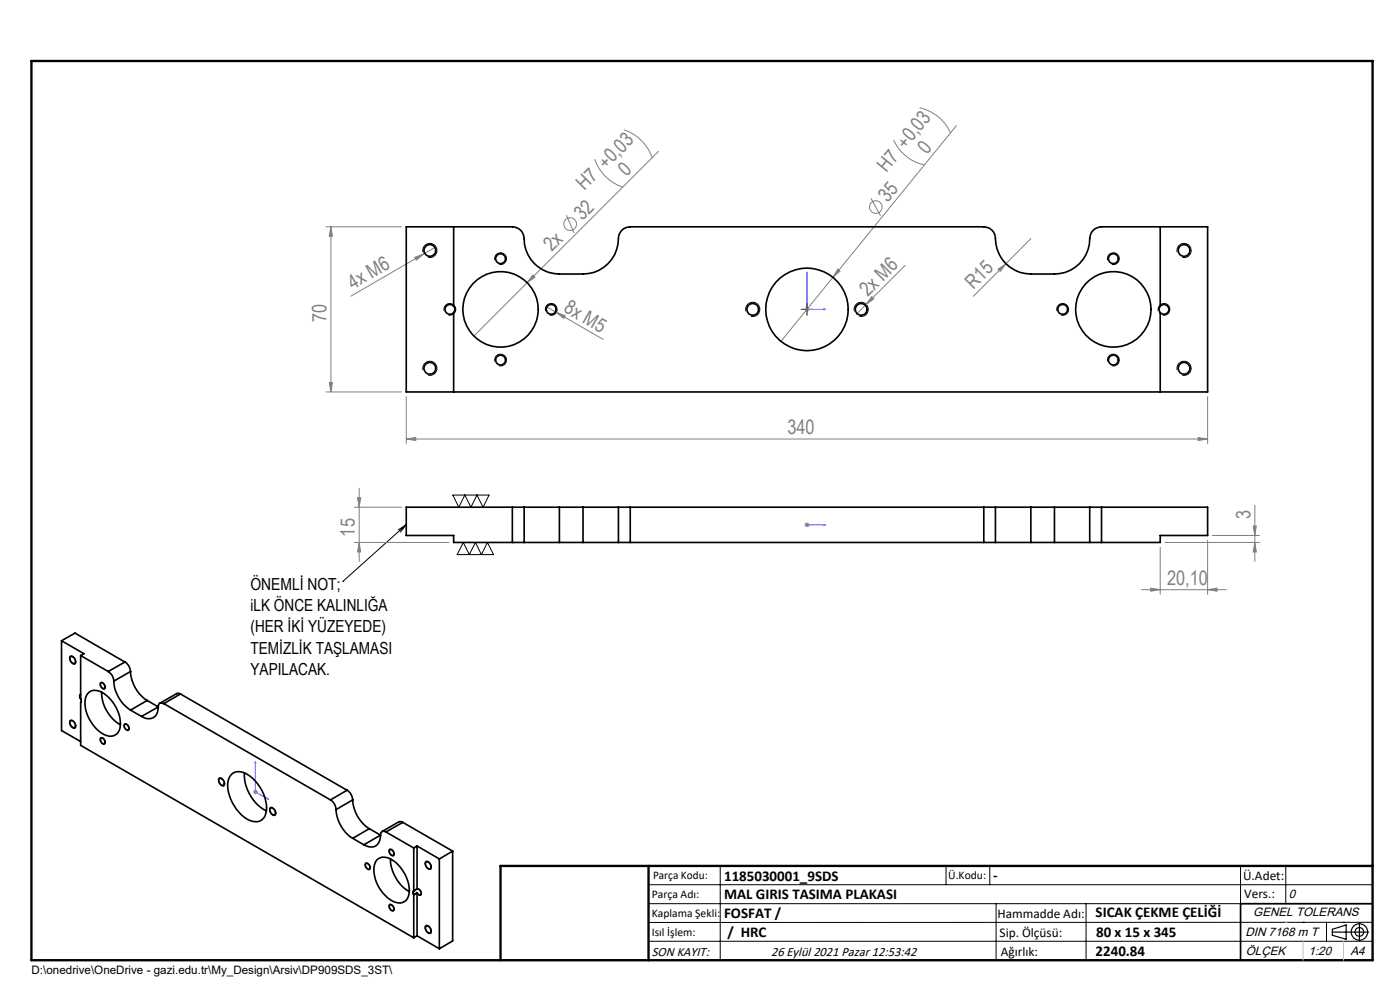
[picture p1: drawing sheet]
<svg xmlns="http://www.w3.org/2000/svg" width="297mm" height="210mm" viewBox="0 0 297 210" stroke-linecap="round" stroke-linejoin="round" font-family="sans-serif">
<g fill="none" stroke="#808080" stroke-width=".21">
<path d="M126.2 33.8a9.4 9.4 0 0 0 6 5.9M132.4 27.5a9.6 9.6 0 0 1 6 6M139.7 32.1l-39.2 39.2M189.5 29.7a9.6 9.6 0 0 0 6.6 5.3M195.1 22.9a9.6 9.6 0 0 1 6.6 5.3M202.9 26.7l-26.2 32.1M69.2 48.1h16M70.2 48.1l.3 2h-.7zM70.2 48.1v35M88 54.6l1.9-.7-1.6 1.3zM89.9 53.9l-15.5 8.9M92.5 52.4l-2.6 1.5"/>
<path d="M113 58.3l.5 .5-1.7 1.2zM120.2 45.6l1.6 3.8M176.7 58.8l-11 13.6M177.7 57.1l.5 .4-1.5 1.3zM184.8 42.1l2 3.6M192 56.3l-8.2 8.2M211.7 57.1l1.7-1.2-1.2 1.7zM213.4 55.9l-6.9 7M218.7 50.6l-5.3 5.3M115.9 65l2.1 1.2M118 66.2l1.9 .8-.3 .5zM118 66.2l10 5.8"/>
<path d="M170.7 65.6h1M170.9 65.3l.7 .7M171.2 65.1v1M171.6 65.3l-.7 .7M183.8 64.5l-2.2 2.2M184.9 62.9l.5 .5-1.6 1.1zM69.2 83.1h16M69.8 81.1h.7l-.3 2zM86.2 93.1l2-.3v.6zM86.2 84.1v10M86.2 93.1h170M254.2 92.8l2 .3-2 .3z"/>
<path d="M256.2 84.1v10M75.2 115.1h20M75.2 107.6h10M75.8 105.6h.7l-.3 2zM76.2 115.1l.3 2h-.7zM76.2 103.6v15.5M170.7 111.3h1M170.9 111l.7 .7M171.2 110.8v1M171.6 111l-.7 .7M246.1 116.1v10M247.2 115.1h20"/>
<path d="M256.2 114.6v11.5M257.2 113.6h10M265.9 111.6h.6l-.3 2zM266.2 115.1l.3 2h-.6zM266.2 107.2v11.9M242.1 125.1h18.1M244.1 124.8l2 .3-2 .3zM256.2 125.1l2-.3v.6zM53.7 168h1M53.8 167.6l.7 .7M54.2 167.5v1M54.5 167.6l-.7 .7"/>
<circle cx="121" cy="47.5" r="1.34"/>
<circle cx="185.8" cy="43.9" r="1.35"/>
</g>
<g fill="none" stroke="#000" stroke-width=".21">
<path d="M89.7 53.5a1.5 1.5 0 0 1 1.4-1.9 1.5 1.5 0 0 1 1.6 1.6 1.5 1.5 0 0 1-1.9 1.4M105 55.2a1.25 1.25 0 0 1 1.1-1.6 1.25 1.25 0 0 1 1.3 1.4 1.25 1.25 0 0 1-1.5 1.1M235 55.2a1.26 1.26 0 0 1 1.1-1.6 1.26 1.26 0 0 1 1.3 1.4 1.26 1.26 0 0 1-1.5 1.1M249.7 53.5a1.51 1.51 0 0 1 1.4-1.9 1.51 1.51 0 0 1 1.6 1.6 1.51 1.51 0 0 1-1.9 1.4M89.7 78.5a1.5 1.5 0 0 1 1.4-1.9 1.5 1.5 0 0 1 1.6 1.7 1.5 1.5 0 0 1-1.9 1.3M94.2 66a1.25 1.25 0 0 1 1.1-1.6 1.25 1.25 0 0 1 1.4 1.3 1.25 1.25 0 0 1-1.6 1.1M105 76.7a1.23 1.23 0 0 1 1.1-1.6 1.23 1.23 0 0 1 1.3 1.4 1.23 1.23 0 0 1-1.5 1.1M115.7 66a1.25 1.25 0 0 1 1.1-1.6 1.25 1.25 0 0 1 1.4 1.3 1.25 1.25 0 0 1-1.6 1.1M158.3 66a1.5 1.5 0 0 1 1.3-1.9 1.5 1.5 0 0 1 1.6 1.7 1.5 1.5 0 0 1-1.9 1.3M181.3 66a1.5 1.5 0 0 1 1.3-1.9 1.5 1.5 0 0 1 1.6 1.7 1.5 1.5 0 0 1-1.9 1.3M224.2 66a1.26 1.26 0 0 1 1.1-1.6 1.26 1.26 0 0 1 1.4 1.3 1.26 1.26 0 0 1-1.6 1.1M235 76.7a1.24 1.24 0 0 1 1.1-1.6 1.24 1.24 0 0 1 1.3 1.4 1.24 1.24 0 0 1-1.5 1.1"/>
<path d="M245.7 66a1.26 1.26 0 0 1 1.1-1.6 1.26 1.26 0 0 1 1.4 1.3 1.26 1.26 0 0 1-1.6 1.1M249.7 78.5a1.51 1.51 0 0 1 1.4-1.9 1.51 1.51 0 0 1 1.6 1.7 1.51 1.51 0 0 1-1.9 1.3M86.2 111.3l-13.5 12M86.2 111.3l-1.3 1.6M86.2 111.3l-1.7 1.1M96.1 105h7.7l-1.3 2.6-1.3-2.6-1.3 2.6-1.3-2.6-1.3 2.6zM98.3 115.1l1.3 2.5 1.3-2.5 1.2 2.5 1.3-2.5 1.3 2.5h-7.7zM14.9 139.2a1.17 1.17 0 0 1 1.1 1.7 1.15 1.15 0 0 1-1.1-1.7zM72.7 123.3h.1M14.9 152.8a1.17 1.17 0 0 1 1.1 1.7 1.15 1.15 0 0 1-1.1-1.7zM17.1 147.2h-.1a.82 .82 0 0 0 .2 1.2M17.1 148.1a.7 .7 0 0 1 0 1"/>
<path d="M21.2 144.9l.2-.2a.95 .95 0 0 1 .8 1.5 1.02 1.02 0 0 1-1-1.3zM21.4 156.4a.95 .95 0 0 1 .8 1.5 .97 .97 0 0 1-.8-1.5zM26.4 153.5a.95 .95 0 0 1 .9 1.5 .97 .97 0 0 1-.9-1.5zM46.5 165a1.17 1.17 0 0 1 1.1 1.7 1.15 1.15 0 0 1-1.1-1.7zM57.3 171.3a1.11 1.11 0 0 1 1.1 .5 1.11 1.11 0 0 1 0 1.2 1.13 1.13 0 0 1-1.1-1.7zM77.6 183a.95 .95 0 0 1 .8 1.5 .97 .97 0 0 1-.8-1.5zM82.5 180.3l.2-.2a.95 .95 0 0 1 .8 1.5h-.2l-.5-.3-.3-.5zM82.7 191.8a.97 .97 0 0 1 .8 1.4 .95 .95 0 0 1-.8-1.4zM87.6 189l.9-.6a1.01 1.01 0 0 1 .8 1.5 .71 .71 0 0 1-.8-.4l-.7 .4-.2-.5zM90.2 182.9l.1-.2a1.03 1.03 0 0 1 1.2 1.3l-.1 .4a1.18 1.18 0 0 1-1.2-1.5zM90.3 196.3a1.17 1.17 0 0 1 1.1 1.7 1.15 1.15 0 0 1-1.1-1.7zM137.6 187.7h153.6"/>
<path d="M137.6 191.7h153.6M137.6 199.7h153.6M152.8 183.7v20M200.7 183.7v4M210 183.7v4M211.3 191.7v12M230.4 191.7v12M263.2 183.7v20M272.8 183.7v8M276.4 195.6h.1M281.4 195.6v4.1M285 195.6h.1"/>
<path d="M291.2 195.6l-153.6 .1"/>
</g>
<g fill="none" stroke="#000" stroke-width=".25">
<path d="M282.6 197.7h7.8M282.6 197.1l3-.9v3l-3-.8zM288.4 195.8v3.8M106.2 203.7h185"/>
<circle cx="288.4" cy="197.7" r="1.74"/>
<circle cx="288.4" cy="197.7" r=".93"/>
</g>
<path d="M171.2 57.7v7.9h4M171.2 57.7l.1 .4h-.2zM174.7 65.5l.5 .1-.5 .1zM171.1 111.3h.2zM171.2 111.3h.1M171.2 111.3h4M175.2 111.3h-.5h.5M54.2 161.5l.1 .4-.2-.1zM54.2 161.5v6.5l2.8 1.6M56.7 169.4l.3 .2-.3-.1z" fill="none" stroke="#00f" stroke-width=".21"/>
<path d="M171.2 65.6v-1.2M171.2 65.6h-1.2M171.2 65.6v1.3M171.2 65.6h1.3" fill="none" stroke="#808000" stroke-width=".21" stroke-dasharray="15.2 1.3 1.3 1.3"/>
<path d="M169.9 65.6h2.5M171.2 64.4v2.5" fill="none" stroke="#808000" stroke-width=".21"/>
<path d="M291.2 191.7h-28v12" fill="none" stroke="#000" stroke-width=".35"/>
<path d="M6.7 12.9h284.5v190.8h-284.5zM137.6 183.7v20M291.2 183.7h-185v20" fill="none" stroke="#000" stroke-width=".5"/>
<path d="M276.4 199.7v4M285 199.7v4" fill="none" stroke="#c0c0c0" stroke-width=".21"/>
<path d="M272.8 195.6h.1" fill="none" stroke="#c0c0c0" stroke-width=".25"/>
<g fill="#00f">
<path d="M174.7 65.5l.5 .1-.5 .1zM171.2 57.7l.1 .4h-.2z"/>
<path d="M56.7 169.4l.3 .2-.3-.1zM54.2 161.5l.1 .4-.2-.1z"/>
<path d="M174.7 111.3h.5zM171.1 111.3h.2z"/>
</g>
<g fill="#808080">
<path d="M88 54.6l1.9-.7-1.6 1.3z"/>
<path d="M184.9 62.9l.5 .5-1.6 1.1z"/>
<path d="M211.7 57.1l1.7-1.2-1.2 1.7z"/>
<path d="M113 58.3l.5 .5-1.7 1.2z"/>
<path d="M177.7 57.1l.5 .4-1.5 1.3z"/>
<path d="M118 66.2l1.9 .8-.3 .5z"/>
<path d="M256.2 125.1l2-.3v.6zM244.1 124.8l2 .3-2 .3z"/>
<path d="M86.2 93.1l2-.3v.6zM254.2 92.8l2 .3-2 .3z"/>
<path d="M69.8 81.1h.7l-.3 2zM70.2 48.1l.3 2h-.7zM76.2 115.1l.3 2h-.7zM75.8 105.6h.7l-.3 2zM266.2 115.1l.3 2h-.6zM265.9 111.6h.6l-.3 2z"/>
</g>
<g fill="none" stroke="#000" stroke-width=".35">
<path d="M86.2 48.1h22.5a2.53 2.53 0 0 1 2.5 2.5 7.5 7.5 0 0 0 7.5 7.5h5a7.6 7.6 0 0 0 7.5-7.9 2.47 2.47 0 0 1 2.5-2.1h75a2.47 2.47 0 0 1 2.5 2.5 7.5 7.5 0 0 0 7.5 7.5h5a7.6 7.6 0 0 0 7.5-7.9 2.47 2.47 0 0 1 2.5-2.1h22.5v35h-170zM96.2 48.1v16.8M246.1 48.1v16.8M96.2 64.9a1.08 1.08 0 0 1 0 1.4M96.2 64.9a1.05 1.05 0 0 0-1.5 0 1.05 1.05 0 0 0 0 1.5 1.05 1.05 0 0 0 1.5-.1M96.2 66.3v16.8M246.1 64.9a1.08 1.08 0 0 0 0 1.4M246.1 64.9a1.06 1.06 0 0 1 1.6 0 1.06 1.06 0 0 1 0 1.5 1.06 1.06 0 0 1-1.6-.1M246.1 66.3v16.8M108.7 115.1h2.5M108.7 107.6h2.5M108.7 107.6h-22.5v6h10v1.5h12.5"/>
<path d="M108.7 107.6v7.5M111.2 115.1h7.5M111.2 107.6h7.5M111.2 107.6v7.5M118.7 115.1h5M118.7 107.6h5M118.7 107.6v7.5M123.7 115.1h7.5M123.7 107.6h7.5M123.7 107.6v7.5M131.2 115.1h2.5M131.2 107.6h2.5"/>
<path d="M131.2 107.6v7.5M133.7 115.1h75M133.7 107.6h75M133.7 107.6v7.5M208.7 115.1h2.5M208.7 107.6h2.5M208.7 107.6v7.5M211.2 115.1h7.5M211.2 107.6h7.5M211.2 107.6v7.5M218.7 115.1h5M218.7 107.6h5"/>
<path d="M218.7 107.6v7.5M223.7 115.1h7.5M223.7 107.6h7.5M223.7 107.6v7.5M231.2 115.1h2.5M231.2 107.6h2.5M231.2 107.6v7.5M233.7 107.6h22.5v6h-10.1v1.5h-12.4M233.7 107.6v7.5M13.1 135.9l2.8-1.6 10.6 6.1M13.1 135.9l4.7 2.8-.7 .4M13.1 135.9v19.1l4 2.3"/>
<path d="M15 139.3a.94 .94 0 0 1 .8 1.4 .94 .94 0 0 1-.8-1.4zM17.1 139.1v19l70.7 40.8M17.1 139.1l5.9 3.3M15 152.9a.97 .97 0 0 1 .8 1.4 .95 .95 0 0 1-.8-1.4zM17.1 147.3l-.2 .4 .2 .5M18.7 147.1a2.8 2.8 0 0 1 3.9 .5 7.8 7.8 0 0 1 2.8 7.1 2.16 2.16 0 0 1-3.3 1.1 7.8 7.8 0 0 1-3.9-7.9zM21.3 156.7a.69 .69 0 0 1 .9 .2 .69 .69 0 0 1-.1 .9l-.5-.2-.3-.5zM21.4 144.8a.81 .81 0 0 1 .7 1.2 .79 .79 0 0 1-.7-1.2zM21.6 146.8a8.1 8.1 0 0 0 3.9 6.9M23 142.4a2.46 2.46 0 0 1 1.1 2.1M24.1 144.5a7.9 7.9 0 0 0 3.6 6.1M26.4 153.7a.67 .67 0 0 1 .8 .3 .67 .67 0 0 1-.1 .9l-.6-.5z"/>
<path d="M26.5 140.4a2.48 2.48 0 0 1 1.2 2M26.5 140.4l-3.5 2M27.7 142.4a7.8 7.8 0 0 0 3.5 6.2M27.7 150.6l2.3 1.4M27.7 142.4l-3.6 2.1M31.2 148.6l-3.5 2M31.2 148.6l2.4 1.4M33.6 150a2.17 2.17 0 0 1-1.1 2.2 2.17 2.17 0 0 1-2.5-.2M33.6 150l-3.6 2M34.7 149.3a.71 .71 0 0 0-.8-.1 .71 .71 0 0 0-.3 .8M34.7 149.3l35.4 20.4M38.3 147.2l-.8-.1-3.6 2.1"/>
<path d="M38.3 147.2l35.3 20.4M38.3 147.2l-3.6 2.1M46.6 165.1a.97 .97 0 0 1 .8 1.5 .95 .95 0 0 1-.8-1.5zM49 164.4a2.86 2.86 0 0 1 4 .2 8.3 8.3 0 0 1 3.4 8 2.25 2.25 0 0 1-3.4 1.5 8.9 8.9 0 0 1-4.7-8.1zM51.9 164a8.9 8.9 0 0 0 4.6 8M57.3 171.5l.1-.1a.95 .95 0 0 1 .9 1.5 1.02 1.02 0 0 1-1-1.4zM70.1 169.7a2.61 2.61 0 0 1 1.2 2M71.3 171.7a7.8 7.8 0 0 0 3.5 6.1M73.6 167.6a2.61 2.61 0 0 1 1.2 2.1M73.6 167.6l-3.5 2.1M74.8 169.7a7.6 7.6 0 0 0 3.6 6.1M74.8 177.8l2.4 1.4"/>
<path d="M74.8 169.7l-3.5 2M78.4 175.8l-3.6 2M78.4 175.8l2.3 1.4M80.7 177.2a2.15 2.15 0 0 1-1 2.3 2.15 2.15 0 0 1-2.5-.3M80.7 177.2l-3.5 2M81.9 176.5a.7 .7 0 0 0-.9-.1 .7 .7 0 0 0-.3 .8M81.9 176.5l5.9 3.4M85.4 174.4l-.4-.1h-.4l-3.5 2.1M85.4 174.4l-3.5 2.1M85.4 174.4l10.6 6.1M87.8 179.9v9.1M88.5 179.4l4.7 2.8"/>
<path d="M88.5 179.4l-.7 .5M88.5 179.4v9.2M77.5 183.3a.71 .71 0 0 1 .9 .2 .71 .71 0 0 1 0 .9l-.4-.1-.4-.3zM79.9 182.4a2.47 2.47 0 0 1 3.5 .1 7.8 7.8 0 0 1 3.3 7.5 2.15 2.15 0 0 1-3.3 1.2 7.7 7.7 0 0 1-3.9-7.9zM82.6 180.3a.71 .71 0 0 1 .8 .3 .71 .71 0 0 1 0 .8l-.5-.2-.3-.4zM82.6 192a.71 .71 0 0 1 .8 .3 .71 .71 0 0 1 0 .8l-.5-.1-.3-.5zM82.8 182.2a8.3 8.3 0 0 0 4 6.9M87.8 189l-.2 .3 .2 .5M87.8 189.8v9.1M88.5 188.6a.78 .78 0 0 1 .7 .4 .78 .78 0 0 1 0 .8h-.4l-.3-.4M88.5 198.5l4.7 2.8M88.5 189.4v9.1"/>
<path d="M88.5 188.6l-.7 .4M88.5 189.4l-.7 .4M88.5 198.5l-.7 .4M90.4 182.8a.95 .95 0 0 1 .9 1.5 .97 .97 0 0 1-.9-1.5zM90.4 196.5a.94 .94 0 0 1 .9 1.4 .94 .94 0 0 1-.9-1.4zM93.2 182.2v19.1M96 180.5l-2.8 1.7M96 180.5v19.1l-2.8 1.7"/>
<circle cx="91.2" cy="53.1" r="1.25"/>
<circle cx="106.2" cy="54.9" r="1.06"/>
<circle cx="236.2" cy="54.9" r="1.06"/>
<circle cx="251.2" cy="53.1" r="1.26"/>
<circle cx="91.2" cy="78.1" r="1.25"/>
<circle cx="106.2" cy="65.6" r="8"/>
<circle cx="106.2" cy="76.4" r="1.05"/>
<circle cx="116.9" cy="65.6" r="1.06"/>
<circle cx="159.7" cy="65.6" r="1.25"/>
<circle cx="171.2" cy="65.6" r="8.7"/>
<circle cx="182.7" cy="65.6" r="1.25"/>
<circle cx="225.4" cy="65.6" r="1.06"/>
<circle cx="236.2" cy="65.6" r="8"/>
<circle cx="236.2" cy="76.4" r="1.05"/>
<circle cx="251.2" cy="78.1" r="1.26"/>
</g>
<g font-size="4.2" fill="#808080">
<text x="196.7" y="32.8" transform="rotate(-51 196.7 32.8)">0</text>
<text x="124" y="40.6" transform="rotate(-45 124 40.6)">H7 +0,03</text>
<text x="132.9" y="37.6" transform="rotate(-45 132.9 37.6)">0</text>
<text x="188.1" y="36.7" transform="rotate(-51 188.1 36.7)">H7 +0,03</text>
<text x="123.6" y="47" transform="rotate(-45 123.6 47)">32</text>
<text x="188.3" y="43.1" transform="rotate(-51 188.3 43.1)">35</text>
<text x="117.1" y="53.5" transform="rotate(-45 117.1 53.5)">2x</text>
<text x="74.8" y="61.5" transform="rotate(-30 74.8 61.5)">4x M6</text>
<text x="184.1" y="63" transform="rotate(-45 184.1 63)">2x M6</text>
<text x="206.5" y="61.5" transform="rotate(-45 206.5 61.5)">R15</text>
<text x="69.3" y="68.3" transform="rotate(-90 69.3 68.3)">70</text>
<text x="119.4" y="66" transform="rotate(30 119.4 66)">8x M5</text>
<text x="167" y="92.2">340</text>
<text x="75.3" y="113.8" transform="rotate(-90 75.3 113.8)">15</text>
<text x="265.3" y="110" transform="rotate(-90 265.3 110)">3</text>
<text x="247.6" y="124.1">20,10</text>
</g>
<g font-size="3.5">
<text x="53.1" y="125.1">ÖNEMLİ NOT;</text>
<text x="53.1" y="129.6">iLK ÖNCE KALINLIĞA</text>
<text x="53.1" y="134.2">(HER İKİ YÜZEYEDE)</text>
<text x="53.1" y="138.7">TEMİZLİK TAŞLAMASI</text>
<text x="53.1" y="143.2">YAPILACAK.</text>
</g>
<g font-size="3.2">
<text x="153.6" y="186.8">1185030001_9SDS</text>
<text x="153.6" y="190.8">MAL GIRIS TASIMA PLAKASI</text>
<text x="210.7" y="186.6">-</text>
<text x="153.6" y="194.8">FOSFAT /</text>
<text x="232.4" y="194.5">SICAK ÇEKME ÇELİĞİ</text>
<text x="154.3" y="198.8">/ HRC</text>
<text x="232.4" y="202.8">2240.84</text>
<text x="232.5" y="198.8">80 x 15 x 345</text>
</g>
<g font-size="2.8">
<text x="263.7" y="186.7">Ü.Adet:</text>
<text x="263.9" y="190.5">Vers.:</text>
<text x="211.6" y="194.8">Hammadde Adı:</text>
<text x="138.3" y="202.8">SON KAYIT:</text>
<text x="163.6" y="202.8">26 Eylül 2021 Pazar 12:53:42</text>
<text x="212.1" y="198.7">Sip. Ölçüsü:</text>
<text x="212.3" y="202.7">Ağırlık:</text>
</g>
<g font-size="2.6">
<text x="273.4" y="190.4">0</text>
<text x="265.9" y="194.4">GENEL TOLERANS</text>
<text x="264.2" y="198.5">DIN 7168 m T</text>
<text x="264.3" y="202.6">ÖLÇEK</text>
<text x="277.6" y="202.6">1:20</text>
<text x="286.5" y="202.6">A4</text>
</g>
<g font-size="2.5">
<text x="138.3" y="190.5">Parça Adı:</text>
<text x="138.5" y="186.5">Parça Kodu:</text>
<text x="201.2" y="186.5">Ü.Kodu:</text>
<text x="138.3" y="194.5">Kaplama Şekli:</text>
<text x="138.3" y="198.6">Isıl İşlem:</text>
<text x="6.7" y="206.7">D:\onedrive\OneDrive - gazi.edu.tr\My_Design\Arsiv\DP909SDS_3ST\</text>
</g>
</svg>
